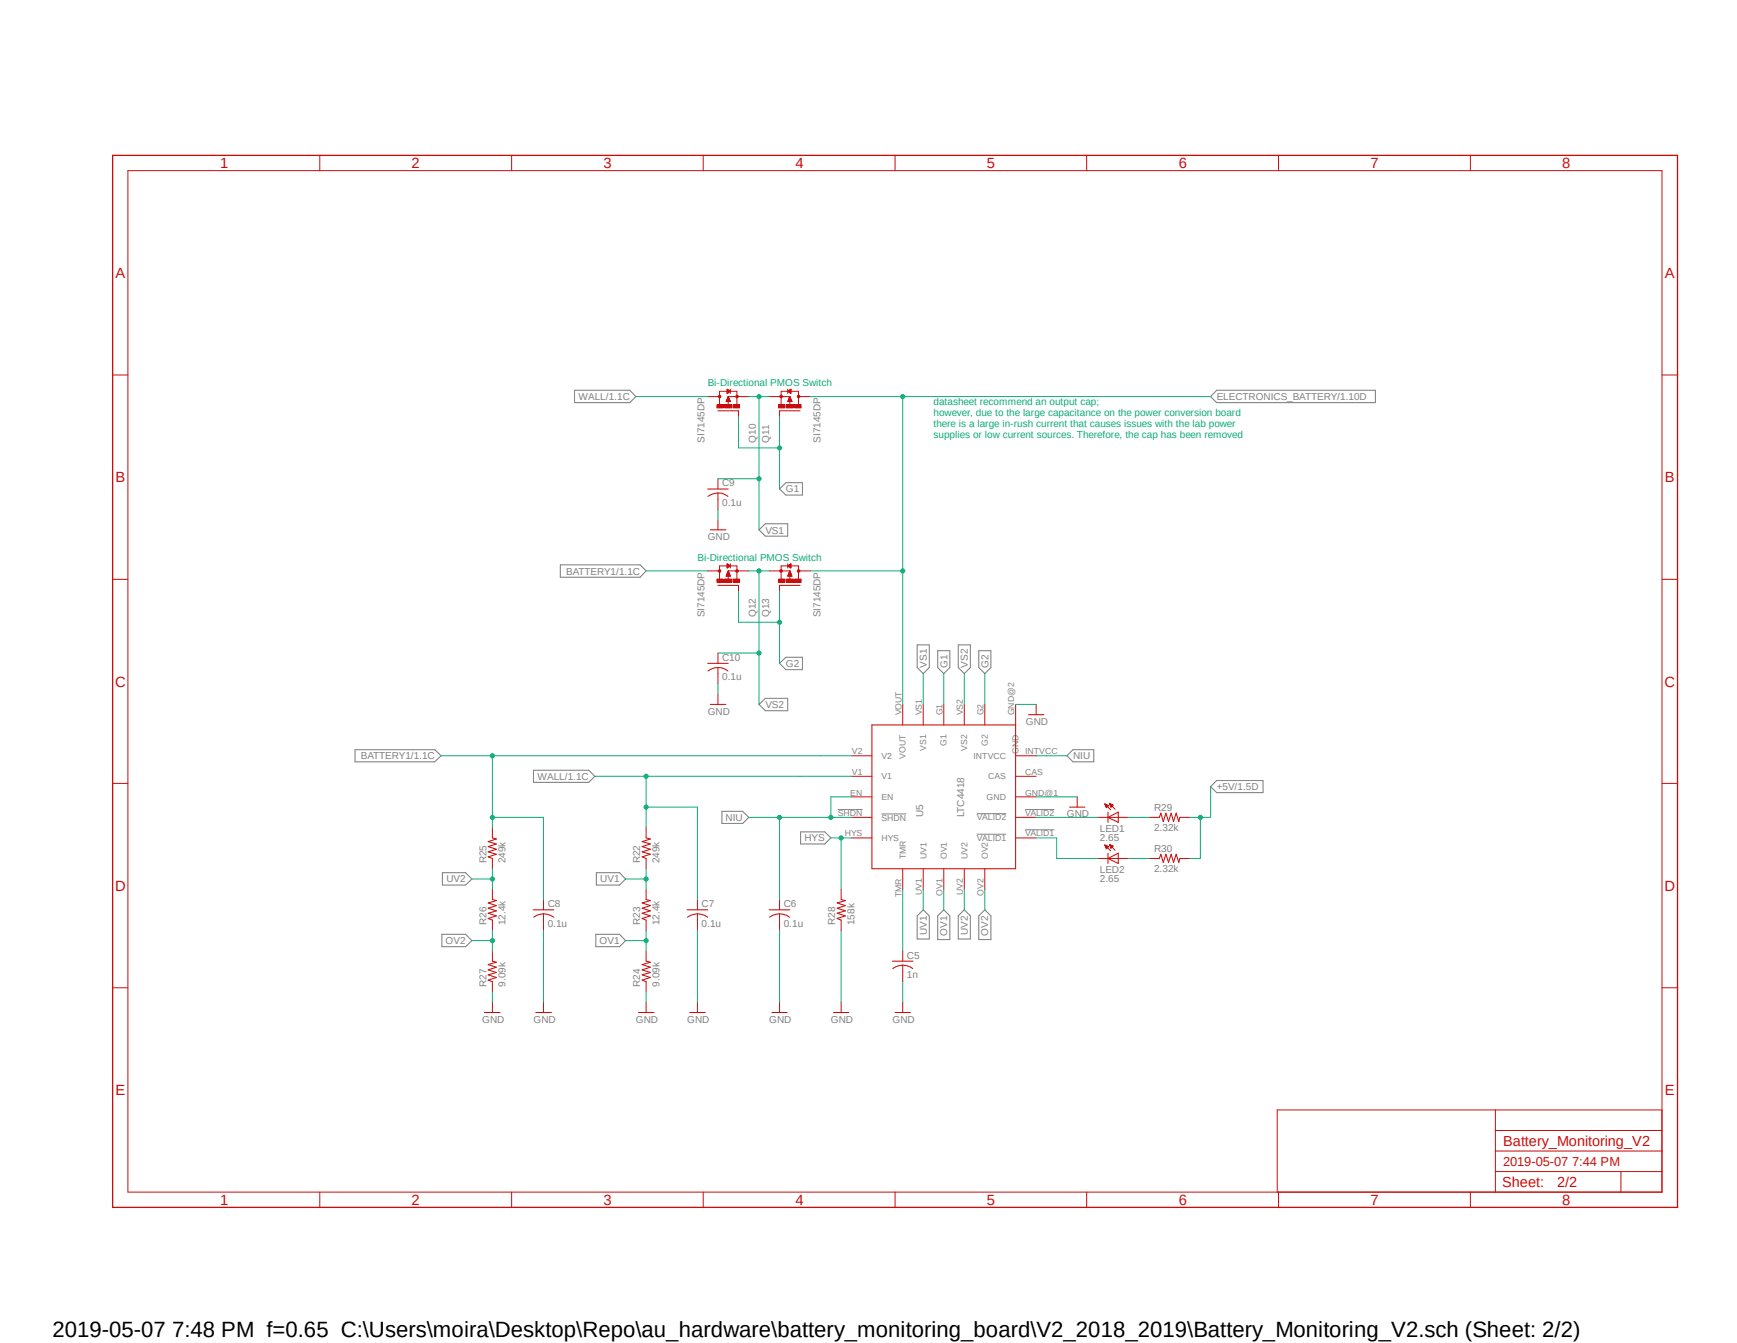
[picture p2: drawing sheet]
<svg xmlns="http://www.w3.org/2000/svg" width="279mm" height="216mm" viewBox="0 0 279 216" stroke-linecap="round" stroke-linejoin="round" font-family="sans-serif">
<path d="M17.8 24.8l252.3 169.7M270.1 24.8l-252.3 169.7" fill="none" stroke="#fff" stroke-width=".16"/>
<path d="M134.7 130.1h4M141.8 130.9h4M157.1 134.1h4.7M157.1 130.8h4.7M164.9 133.4h4.7M164.9 130.1h4.7" fill="none" stroke="#808080" stroke-width=".16"/>
<g fill="none" stroke="#808080" stroke-width=".17">
<path d="M92.4 62.7h8.9l1 1.1-1 .9h-8.9zM125.4 78.6l1-1h2.7v2h-2.7zM195.7 62.7h25.5v2h-25.5l-1-.9zM90.1 90.8h12.9l.9 1-.9 1h-12.9zM122.1 85.2l1-1h3.6v2h-3.6zM122.1 113.2l1-.9h3.6v2h-3.6zM125.4 106.6l1-.9h2.7v2h-2.7zM147.5 103.7h2v3.6l-1 1-1-1zM150.8 104.6h2v2.7l-1 1-1-1zM154.1 103.7h2v3.6l-1 1-1-1zM157.4 104.6h2v2.7l-1 1-1-1zM57.1 120.5h12.8l1.1 1-1.1 1h-12.8z"/>
<path d="M85.8 123.8h8.9l1 1-1 1h-8.9zM116.1 130.4h3.4l.9 1-.9 1h-3.4zM128.8 133.7h3.9l.9 1-.9 1h-3.9zM172.6 120.5h3.3v2h-3.3l-1-1zM195.7 125.5h7.5v1.9h-7.5l-1-1zM71.1 150.2h3.8l1 1-1 1h-3.8zM71.2 140.3h3.7l1 1-1 1h-3.7zM95.8 150.2h3.9l.9 1-.9 1h-3.9zM95.9 140.3h3.8l.9 1-.9 1h-3.8zM147.5 147.2l1-.9 1 .9v3.8h-2zM151.8 146.3l1 .9v3.8h-2v-3.8zM154.1 147.2l1-.9 1 .9v3.8h-2z"/>
<path d="M157.4 147.2l1-.9 1 .9v3.8h-2z"/>
</g>
<g fill="none" stroke="#c90d0c" stroke-width=".17">
<path d="M115.5 66h3.3M140.3 116.5h23.1v23.2h-23.1zM165.4 114.9h2.5M79.2 134.7l.6 .2-1.3 .4 1.3 .4-1.3 .4 1.3 .4-1.3 .4 1.3 .4-1.3 .5 .7 .2M103.9 134.7l.7 .2-1.3 .4 1.3 .4-1.3 .4 1.3 .4-1.3 .4 1.3 .4-1.3 .5 .6 .2M172 129.8h2.5M178.2 131.4l1.7-.8v1.6zM178.2 130.6v1.6M178.2 137.2v1.6M178.2 138l1.7-.8v1.6zM186.5 131.4l.2-.7 .4 1.4 .4-1.4 .5 1.4 .4-1.4 .4 1.4 .4-1.4 .4 1.4 .2-.7M186.5 138l.2-.7 .4 1.3 .4-1.3 .5 1.3 .4-1.3 .4 1.3 .4-1.3 .4 1.3 .2-.6"/>
<path d="M79.2 144.6l.6 .2-1.3 .4 1.3 .4-1.3 .4 1.3 .4-1.3 .4 1.3 .4-1.3 .5 .7 .2M79.2 154.5l.6 .2-1.3 .4 1.3 .4-1.3 .4 1.3 .4-1.3 .4 1.3 .4-1.3 .5 .7 .2M85.8 146.3h3.3M85.9 147.4a2.62 2.62 0 0 1 3.2 0M103.9 144.6l.7 .2-1.3 .4 1.3 .4-1.3 .4 1.3 .4-1.3 .4 1.3 .4-1.3 .5 .6 .2M103.9 154.5l.7 .2-1.3 .4 1.3 .4-1.3 .4 1.3 .4-1.3 .4 1.3 .4-1.3 .5 .6 .2M110.5 146.3h3.3M110.6 147.4a2.69 2.69 0 0 1 3.2 0M123.7 146.3h3.3M123.8 147.4a2.63 2.63 0 0 1 3.2 0M135.3 144.6l.7 .2-1.3 .4 1.3 .4-1.3 .4 1.3 .4-1.3 .4 1.3 .4-1.3 .5 .6 .2M143.6 154.5h3.3"/>
<path d="M143.6 155.7a2.63 2.63 0 0 1 3.2 0M77.9 162.8h2.5M86.2 162.8h2.5M102.7 162.8h2.5M111 162.8h2.5M124.2 162.8h2.4M134.1 162.8h2.4M144 162.8h2.4"/>
</g>
<g fill="none" stroke="#c90d0c" stroke-width=".16">
<path d="M115.5 63.8h.2M117.1 62.9h-1.4v2.2M117.5 62.6v.6M117.5 62.9h1v2.2M118.8 66v1.1M118.8 63.8h-1.7v1.4M145.2 113.2v3.3M148.5 113.2v3.3M151.8 113.2v3.3M155.1 113.2v3.3M158.4 113.2v3.3M163.4 113.2v3.3"/>
<path d="M166.7 113.2v1.7M79.2 133.1v1.6M79.2 138v1.7M103.9 133.1v1.6M103.9 138v1.7M136.9 134.7h3.4M136.9 131.4h3.4M136.9 128.1h3.4M136.9 124.8h3.4M136.9 121.5h3.4M145.2 139.7v3.3M148.5 139.7v3.3"/>
<path d="M151.8 139.7v3.3M155.1 139.7v3.3M158.4 139.7v3.3M163.4 134.7h3.3M163.4 131.4h3.3M163.4 128.1h3.3M163.4 124.8h3.3M163.4 121.5h3.3M173.3 128.1v1.7M176.6 131.4h4.9M176.6 138h4.9M177.7 129.2l.9 1"/>
<path d="M177.7 129.3h.1M177.7 129.2l.6 .3-.3 .3zM177.7 135.8l.9 1M177.7 135.9h.1M177.7 135.8l.6 .3-.3 .3zM177.8 129.4h.2M177.8 129.3h.1M177.8 136h.2M177.8 135.9h.1M177.8 129.5h.5M177.8 129.5h.3M177.8 136.1h.4"/>
<path d="M177.8 136h.3M177.8 129.6h.4M177.8 136.2h.4M177.8 136.1h.5M177.9 129.7h.2M177.9 129.6h.3M177.9 136.3h.2M177.9 136.2h.3M177.9 129.8h.2M177.9 129.8h.1M177.9 136.4h.2M178 136.4h.1"/>
<path d="M178.5 129.2l.9 .9M178.5 129.2l.5 .2-.3 .4M178.5 129.2l.2 .6M178.5 129.2h.1M178.5 135.8l.9 .9M178.5 135.8l.5 .2M178.5 135.8l.2 .6 .3-.4M178.5 135.8h.1M178.5 129.3h.4M178.5 129.3h.2M178.5 135.9h.3M178.5 135.9h.2"/>
<path d="M178.6 129.5h.4M178.6 129.4h.3M178.6 136h.4M178.6 136h.3M178.6 129.5h.3M178.6 136.1h.3M178.6 136.1h.4M178.6 129.6h.2M178.6 129.6h.3M178.6 136.2h.3M178.7 129.8h.1M178.7 129.7h.1"/>
<path d="M178.7 136.3h.1M184.8 131.4h1.7M184.8 138h1.7M189.8 131.4h1.6M189.8 138h1.6M79.2 143v1.6M79.2 147.9v1.7M79.2 152.9v1.6M79.2 157.8v1.7M87.4 144.6v1.7M87.4 146.9v2.7M103.9 143v1.6"/>
<path d="M103.9 147.9v1.7M103.9 152.9v1.6M103.9 157.8v1.7M112.2 144.6v1.7M112.2 146.9v2.7M125.4 144.6v1.7M125.4 146.9v2.7M135.3 143v1.6M135.3 147.9v1.7M145.2 152.9v1.6M145.2 155.2v2.6M79.2 161.1v1.7"/>
<path d="M87.4 161.1v1.7M103.9 161.1v1.7M112.2 161.1v1.7M125.4 161.1v1.7M135.3 161.1v1.7M145.2 161.1v1.7"/>
</g>
<path d="M118.4 63.6h.3v.3l-.2 .1-.1-.1-.1-.1z" fill-rule="evenodd" fill="#c90d0c"/>
<path d="M118.4 63.6h.3v.3l-.2 .1-.1-.1-.1-.1z" fill="none" stroke="#c90d0c" stroke-width=".16"/>
<path d="M115.6 63.6h.3v.3l-.2 .1-.1-.1-.1-.1z" fill-rule="evenodd" fill="#c90d0c"/>
<path d="M115.6 63.6h.3v.3l-.2 .1-.1-.1-.1-.1z" fill="none" stroke="#c90d0c" stroke-width=".16"/>
<path d="M115.3 65.1h1v.5h-1z" fill-rule="evenodd" fill="#c90d0c"/>
<path d="M115.3 65.1h1v.5h-1z" fill="none" stroke="#c90d0c" stroke-width=".16"/>
<path d="M117.9 65.1h1.1v.5h-1.1z" fill-rule="evenodd" fill="#c90d0c"/>
<path d="M117.9 65.1h1.1v.5h-1.1z" fill="none" stroke="#c90d0c" stroke-width=".16"/>
<path d="M116.5 65.1h1.2v.5h-1.2z" fill-rule="evenodd" fill="#c90d0c"/>
<g fill="none" stroke="#c90d0c" stroke-width=".16">
<path d="M113.8 63.8h1.7M116.5 65.1h1.2v.5h-1.2zM116.8 64.5h.7M116.8 64.5h.6M116.9 64.4h.5M116.9 64.3h.5M116.9 64.3h.4M117 64.2h.3M117 62.6l.5 .3-.5 .3zM117 63.2h.1M117 63.1h.2M117 63h.3"/>
<path d="M117 62.9h.4M117 62.8h.3M117 62.7h.2M117 62.7h.1M117 62.6h.1M117 64.1h.3M117.1 64h.2M117.1 63.9h.1M117.1 63.8h.1M117.1 63.8l.4 .8h-.7zM118.8 63.8h1.6M125.4 63.8h1.6v1.4"/>
<path d="M125.4 66v1.1M126.7 62.9h-1.1v2.2M126.7 62.6v.6M127.1 62.9h1.3v2.2M128.4 63.8h.3"/>
</g>
<path d="M125.4 66h3.3" fill="none" stroke="#c90d0c" stroke-width=".17"/>
<path d="M125.5 63.6h.3v.3l-.2 .1-.1-.1z" fill-rule="evenodd" fill="#c90d0c"/>
<path d="M125.5 63.6h.3v.3l-.2 .1-.1-.1z" fill="none" stroke="#c90d0c" stroke-width=".16"/>
<path d="M128.3 63.6h.3v.3l-.2 .1-.1-.1-.1-.1z" fill-rule="evenodd" fill="#c90d0c"/>
<path d="M128.3 63.6h.3v.3l-.2 .1-.1-.1-.1-.1z" fill="none" stroke="#c90d0c" stroke-width=".16"/>
<path d="M127.8 65.1h1.1v.5h-1.1z" fill-rule="evenodd" fill="#c90d0c"/>
<path d="M127.8 65.1h1.1v.5h-1.1z" fill="none" stroke="#c90d0c" stroke-width=".16"/>
<path d="M125.2 65.1h1v.5h-1z" fill-rule="evenodd" fill="#c90d0c"/>
<path d="M125.2 65.1h1v.5h-1z" fill="none" stroke="#c90d0c" stroke-width=".16"/>
<path d="M126.4 65.1h1.2v.5h-1.2z" fill-rule="evenodd" fill="#c90d0c"/>
<g fill="none" stroke="#c90d0c" stroke-width=".16">
<path d="M115.5 77v1.6M115.5 79.2v2.7M123.7 63.8h1.7M126.4 65.1h1.2v.5h-1.2zM126.7 62.9l.5-.3v.6zM126.7 64.5h.7M126.7 64.5h.6M126.7 62.9h.5M126.8 64.4h.5M126.8 62.9h.4M126.8 64.3h.5M126.8 63h.4"/>
<path d="M126.9 64.2h.4M126.9 64.2h.3M126.9 64.1h.3M126.9 62.8h.3M126.9 63h.3M127 64h.2M127 63.9h.1M127 62.7h.2M127 63.8h.1M127 63.1h.2M127 63.8l.4 .8h-.7zM127.1 63.2h.1"/>
<path d="M127.1 62.7h.1M127.2 62.6l.1 .1M128.7 63.8h1.6M115.5 83.6v1.6M115.5 91.8h.2M117.1 91h-1.4v2.1M117.5 90.6v.7M117.5 91h1v2.1M118.8 94.1v1M118.8 91.8h-1.7v1.4"/>
</g>
<path d="M113.8 78.6h3.3M113.9 79.8a2.63 2.63 0 0 1 3.2 0M114.3 85.2h2.5M115.5 94.1h3.3" fill="none" stroke="#c90d0c" stroke-width=".17"/>
<path d="M118.4 91.7l.1-.1 .2 .1v.2h-.3l-.1-.1z" fill-rule="evenodd" fill="#c90d0c"/>
<path d="M118.4 91.7l.1-.1 .2 .1v.2h-.3l-.1-.1z" fill="none" stroke="#c90d0c" stroke-width=".16"/>
<path d="M115.6 91.7l.1-.1 .2 .1v.2h-.3l-.1-.1z" fill-rule="evenodd" fill="#c90d0c"/>
<path d="M115.6 91.7l.1-.1 .2 .1v.2h-.3l-.1-.1z" fill="none" stroke="#c90d0c" stroke-width=".16"/>
<path d="M115.3 93.1h1v.5h-1z" fill-rule="evenodd" fill="#c90d0c"/>
<path d="M115.3 93.1h1v.5h-1z" fill="none" stroke="#c90d0c" stroke-width=".16"/>
<path d="M117.9 93.1h1.1v.5h-1.1z" fill-rule="evenodd" fill="#c90d0c"/>
<path d="M117.9 93.1h1.1v.5h-1.1z" fill="none" stroke="#c90d0c" stroke-width=".16"/>
<path d="M116.5 93.1h1.2v.5h-1.2z" fill-rule="evenodd" fill="#c90d0c"/>
<g fill="none" stroke="#c90d0c" stroke-width=".16">
<path d="M113.8 91.8h1.7M116.5 93.1h1.2v.5h-1.2zM116.8 92.5h.6M116.9 92.5h.5M116.9 92.4h.5M116.9 92.3h.4M117 92.2h.3M117 90.6l.5 .4-.5 .3zM117 91.3h.1M117 91.2h.1M117 91.2h.2M117 91.1h.3"/>
<path d="M117 91h.4M117 91h.5M117 90.9h.4M117 90.9h.3M117 90.8h.3M117 90.8h.2M117 90.7h.1M117 92.1h.3M117.1 92.1h.2M117.1 92h.1M117.1 91.9h.1M117.1 91.8l.4 .8h-.7z"/>
<path d="M117.1 91.8v.1M118.8 91.8h1.6M125.4 91.8h1.6v1.4M125.4 94.1v1M126.7 91h-1.1v2.1M126.7 90.6v.7M127.1 91h1.3v2.1M128.4 91.8h.3"/>
</g>
<path d="M125.4 94.1h3.3" fill="none" stroke="#c90d0c" stroke-width=".17"/>
<path d="M125.5 91.7l.1-.1 .2 .1v.2h-.3z" fill-rule="evenodd" fill="#c90d0c"/>
<path d="M125.5 91.7l.1-.1 .2 .1v.2h-.3z" fill="none" stroke="#c90d0c" stroke-width=".16"/>
<path d="M128.3 91.7l.1-.1 .2 .1v.2h-.3l-.1-.1z" fill-rule="evenodd" fill="#c90d0c"/>
<path d="M128.3 91.7l.1-.1 .2 .1v.2h-.3l-.1-.1z" fill="none" stroke="#c90d0c" stroke-width=".16"/>
<path d="M127.8 93.1h1.1v.5h-1.1z" fill-rule="evenodd" fill="#c90d0c"/>
<path d="M127.8 93.1h1.1v.5h-1.1z" fill="none" stroke="#c90d0c" stroke-width=".16"/>
<path d="M125.2 93.1h1v.5h-1z" fill-rule="evenodd" fill="#c90d0c"/>
<path d="M125.2 93.1h1v.5h-1z" fill="none" stroke="#c90d0c" stroke-width=".16"/>
<path d="M126.4 93.1h1.2v.5h-1.2z" fill-rule="evenodd" fill="#c90d0c"/>
<g fill="none" stroke="#c90d0c" stroke-width=".16">
<path d="M20.6 27.4h246.7v164.2h-246.7zM51.4 25v2.4M82.3 25v2.4M113.1 25v2.4M144 25v2.4M174.8 25v2.4M205.7 25v2.4M236.5 25v2.4M18.1 60.3h2.5M267.3 60.3h2.5M18.1 93.1h2.5M123.7 91.8h1.7"/>
<path d="M126.4 93.1h1.2v.5h-1.2zM126.7 91l.5-.4v.7zM126.7 91h.5M126.7 92.5h.6M126.8 92.5h.5M126.8 92.4h.5M126.8 91h.4M126.8 90.9h.4M126.8 92.3h.5M126.9 92.2h.4M126.9 92.2h.3M126.9 91.1h.3"/>
<path d="M126.9 90.9h.3M126.9 92.1h.3M127 92.1h.2M127 92h.1M127 91.1h.2M127 90.8h.2M127 91.9h.1M127 91.2h.2M127 91.8l.4 .8h-.7zM127 91.8v.1M127.1 91.2h.1M127.1 90.7h.1"/>
<path d="M127.2 91.3h.1M127.2 90.7h.1M128.7 91.8h1.6M267.3 93.1h2.5M115.5 105v1.6M115.5 107.3v2.6M115.5 111.6v1.6M18.1 125.9h2.5M267.3 125.9h2.5M18.1 158.8h2.5M267.3 158.8h2.5M240.5 178.4v13.2"/>
<path d="M267.3 178.4h-61.9v13.2M51.4 191.6v2.5M82.3 191.6v2.5M113.1 191.6v2.5M144 191.6v2.5M174.8 191.6v2.5M205.7 191.6v2.5M236.5 191.6v2.5M240.5 188.3h26.8M240.5 185h26.8M240.5 181.7h26.8M260.7 188.3v3.3"/>
</g>
<path d="M113.8 106.6h3.3M113.9 107.9a2.63 2.63 0 0 1 3.2 0M114.3 113.2h2.5" fill="none" stroke="#c90d0c" stroke-width=".17"/>
<path d="M18.1 25h251.7v169.1h-251.7z" fill="none" stroke="#c90d0c" stroke-width=".21"/>
<g fill="none" stroke="#0dab76" stroke-width=".16">
<path d="M115.5 81.9v1.7M115.5 109.9v1.7M163.4 113.2h3.3M95.7 124.8h8.2v8.3M103.9 129.8h8.3v14.8M128.7 124.8h8.2M166.7 128.1h6.6M79.2 159.5v1.6M87.4 149.6v11.5M103.9 159.5v1.6M112.2 149.6v11.5M125.4 149.6v11.5"/>
<path d="M135.3 149.6v11.5M145.2 157.8v3.3"/>
</g>
<circle cx="103.9" cy="129.8" r=".33" fill="#0dab76"/>
<g fill="none" stroke="#0dab76" stroke-width=".16">
<path d="M103.9 124.8h24.8"/>
<circle cx="103.9" cy="129.8" r=".33"/>
</g>
<circle cx="103.9" cy="124.8" r=".33" fill="#0dab76"/>
<g fill="none" stroke="#0dab76" stroke-width=".16">
<path d="M102.3 63.8h11.5M71 121.5h8.2v11.6M79.2 131.4h8.2v13.2"/>
<circle cx="103.9" cy="124.8" r=".33"/>
</g>
<circle cx="79.2" cy="131.4" r=".33" fill="#0dab76"/>
<g fill="none" stroke="#0dab76" stroke-width=".16">
<path d="M79.2 121.5h57.7"/>
<circle cx="79.2" cy="131.4" r=".33"/>
</g>
<circle cx="79.2" cy="121.5" r=".33" fill="#0dab76"/>
<g fill="none" stroke="#0dab76" stroke-width=".16">
<path d="M103.9 91.8h9.9M103.9 139.7v3.3M100.6 141.3h3.3"/>
<circle cx="79.2" cy="121.5" r=".33"/>
</g>
<circle cx="103.9" cy="141.3" r=".33" fill="#0dab76"/>
<g fill="none" stroke="#0dab76" stroke-width=".16">
<path d="M100.6 151.2h3.3M103.9 149.6v3.3M148.5 143v3.3"/>
<circle cx="103.9" cy="141.3" r=".33"/>
</g>
<circle cx="103.9" cy="151.2" r=".33" fill="#0dab76"/>
<g fill="none" stroke="#0dab76" stroke-width=".16">
<path d="M79.2 139.7v3.3M75.9 141.3h3.3M151.8 143v3.3"/>
<circle cx="103.9" cy="151.2" r=".33"/>
</g>
<circle cx="79.2" cy="141.3" r=".33" fill="#0dab76"/>
<g fill="none" stroke="#0dab76" stroke-width=".16">
<path d="M75.9 151.2h3.3M79.2 149.6v3.3M155.1 143v3.3"/>
<circle cx="79.2" cy="141.3" r=".33"/>
</g>
<circle cx="79.2" cy="151.2" r=".33" fill="#0dab76"/>
<g fill="none" stroke="#0dab76" stroke-width=".16">
<path d="M133.6 134.7h3.3M135.3 134.7v8.3M158.4 143v3.3"/>
<circle cx="79.2" cy="151.2" r=".33"/>
</g>
<circle cx="135.3" cy="134.7" r=".33" fill="#0dab76"/>
<g fill="none" stroke="#0dab76" stroke-width=".16">
<path d="M120.4 131.4h16.5M136.9 128.1h-3.3v3.3"/>
<circle cx="135.3" cy="134.7" r=".33"/>
</g>
<circle cx="133.7" cy="131.4" r=".33" fill="#0dab76"/>
<g fill="none" stroke="#0dab76" stroke-width=".16">
<path d="M125.4 131.4v13.2"/>
<circle cx="133.7" cy="131.4" r=".33"/>
</g>
<circle cx="125.4" cy="131.4" r=".33" fill="#0dab76"/>
<g fill="none" stroke="#0dab76" stroke-width=".16">
<path d="M120.4 63.8h3.3M122.1 63.8v13.2M148.5 108.3v4.9M166.7 121.5h4.9M166.7 134.7h3.3v3.3h6.6M181.5 138h3.3M181.5 131.4h3.3"/>
<circle cx="125.4" cy="131.4" r=".33"/>
</g>
<circle cx="122.1" cy="63.8" r=".33" fill="#0dab76"/>
<g fill="none" stroke="#0dab76" stroke-width=".16">
<path d="M115.5 77h6.6v8.2"/>
<circle cx="122.1" cy="63.8" r=".33"/>
</g>
<circle cx="122.1" cy="77" r=".33" fill="#0dab76"/>
<g fill="none" stroke="#0dab76" stroke-width=".16">
<path d="M118.8 67.1v4.9h6.6v-4.9M151.8 108.3v4.9"/>
<circle cx="122.1" cy="77" r=".33"/>
</g>
<circle cx="125.4" cy="72" r=".33" fill="#0dab76"/>
<g fill="none" stroke="#0dab76" stroke-width=".16">
<path d="M125.4 72v6.6M120.4 91.8h3.3M122.1 91.8v13.2M155.1 108.3v4.9"/>
<circle cx="125.4" cy="72" r=".33"/>
</g>
<circle cx="122.1" cy="91.8" r=".33" fill="#0dab76"/>
<g fill="none" stroke="#0dab76" stroke-width=".16">
<path d="M115.5 105h6.6v8.2"/>
<circle cx="122.1" cy="91.8" r=".33"/>
</g>
<circle cx="122.1" cy="105" r=".33" fill="#0dab76"/>
<g fill="none" stroke="#0dab76" stroke-width=".16">
<path d="M118.8 95.1v4.9h6.6v-4.9M158.4 108.3v4.9"/>
<circle cx="122.1" cy="105" r=".33"/>
</g>
<circle cx="125.4" cy="100" r=".33" fill="#0dab76"/>
<g fill="none" stroke="#0dab76" stroke-width=".16">
<path d="M130.3 63.8h14.9v28h-14.9M125.4 100v6.6"/>
<circle cx="125.4" cy="100" r=".33"/>
</g>
<circle cx="145.2" cy="63.8" r=".33" fill="#0dab76"/>
<g fill="none" stroke="#0dab76" stroke-width=".16">
<path d="M145.2 63.8h49.5M145.2 91.8v21.4"/>
<circle cx="145.2" cy="63.8" r=".33"/>
</g>
<circle cx="145.2" cy="91.8" r=".33" fill="#0dab76"/>
<g fill="none" stroke="#0dab76" stroke-width=".16">
<path d="M166.7 131.4h9.9M193.1 131.4v6.6h-1.7M194.7 126.4v5h-3.3M145.2 143v9.9"/>
<circle cx="145.2" cy="91.8" r=".33"/>
</g>
<circle cx="193.1" cy="131.4" r=".33" fill="#0dab76"/>
<circle cx="193.1" cy="131.4" r=".33" fill="none" stroke="#0dab76" stroke-width=".16"/>
<text font-size="3.6" x="8.4" y="214.9">2019-05-07 7:48 PM f=0.65 C:\Users\moira\Desktop\Repo\au_hardware\battery_monitoring_board\V2_2018_2019\Battery_Monitoring_V2.sch (Sheet: 2/2)</text>
<g font-size="2.4" fill="#c90d0c">
<text x="35.4" y="27.1">1</text>
<text x="66.2" y="27.1">2</text>
<text x="97.1" y="27.1">3</text>
<text x="127.9" y="27.1">4</text>
<text x="158.8" y="27.1">5</text>
<text x="189.6" y="27.1">6</text>
<text x="220.4" y="27.1">7</text>
<text x="251.3" y="27.1">8</text>
<text x="18.6" y="44.7">A</text>
<text x="267.8" y="44.7">A</text>
<text x="18.6" y="77.6">B</text>
<text x="267.8" y="77.6">B</text>
<text x="18.5" y="110.4">C</text>
<text x="267.7" y="110.4">C</text>
<text x="18.5" y="143.2">D</text>
<text x="267.7" y="143.2">D</text>
<text x="18.6" y="176.1">E</text>
<text x="267.8" y="176.1">E</text>
<text x="35.4" y="193.7">1</text>
<text x="66.2" y="193.7">2</text>
<text x="97.1" y="193.7">3</text>
<text x="127.9" y="193.7">4</text>
<text x="158.8" y="193.7">5</text>
<text x="189.6" y="193.7">6</text>
<text x="220.4" y="193.7">7</text>
<text x="251.3" y="193.7">8</text>
</g>
<g font-size="2.3" fill="#c90d0c">
<text x="241.8" y="184.2">Battery_Monitoring_V2</text>
<text x="241.6" y="190.9">Sheet:</text>
<text x="250.4" y="190.8">2/2</text>
</g>
<text font-size="2.1" fill="#c90d0c" x="241.8" y="187.5">2019-05-07 7:44 PM</text>
<g font-size="1.6" fill="#808080">
<text x="93.1" y="64.3">WALL/1.1C</text>
<text x="195.7" y="64.3">ELECTRONICS_BATTERY/1.10D</text>
<text x="113.3" y="71.2" transform="rotate(-90 113.3 71.2)">SI7145DP</text>
<text x="121.6" y="71.2" transform="rotate(-90 121.6 71.2)">Q10</text>
<text x="123.7" y="71.2" transform="rotate(-90 123.7 71.2)">Q11</text>
<text x="132" y="71.2" transform="rotate(-90 132 71.2)">SI7145DP</text>
<text x="116.2" y="81.3">0.1u</text>
<text x="116.2" y="78.2">C9</text>
<text x="126.4" y="79.2">G1</text>
<text x="113.8" y="86.8">GND</text>
<text x="123.1" y="85.8">VS1</text>
<text x="91.1" y="92.4">BATTERY1/1.1C</text>
<text x="113.3" y="99.2" transform="rotate(-90 113.3 99.2)">SI7145DP</text>
<text x="121.6" y="99.2" transform="rotate(-90 121.6 99.2)">Q12</text>
<text x="123.7" y="99.2" transform="rotate(-90 123.7 99.2)">Q13</text>
<text x="132" y="99.2" transform="rotate(-90 132 99.2)">SI7145DP</text>
<text x="116.2" y="106.3">C10</text>
<text x="126.4" y="107.2">G2</text>
<text x="149.1" y="107.3" transform="rotate(-90 149.1 107.3)">VS1</text>
<text x="152.4" y="107.3" transform="rotate(-90 152.4 107.3)">G1</text>
<text x="155.7" y="107.3" transform="rotate(-90 155.7 107.3)">VS2</text>
<text x="159" y="107.3" transform="rotate(-90 159 107.3)">G2</text>
<text x="116.2" y="109.4">0.1u</text>
<text x="123.1" y="113.8">VS2</text>
<text x="113.8" y="114.9">GND</text>
<text x="165" y="116.5">GND</text>
<text x="58" y="122">BATTERY1/1.1C</text>
<text x="86.4" y="125.4">WALL/1.1C</text>
<text x="172.6" y="122.1">NIU</text>
<text x="116.7" y="132">NIU</text>
<text x="148.5" y="131.4" transform="rotate(-90 148.5 131.4)">U5</text>
<text x="155.1" y="131.4" transform="rotate(-90 155.1 131.4)">LTC4418</text>
<text x="171.6" y="131.4">GND</text>
<text x="185.6" y="130.4">R29</text>
<text x="195.7" y="127">+5V/1.5D</text>
<text x="129.4" y="135.3">HYS</text>
<text x="176.9" y="135.1">2.65</text>
<text x="176.9" y="133.7">LED1</text>
<text x="185.6" y="133.6">2.32k</text>
<text x="185.6" y="137">R30</text>
<text x="71.8" y="141.9">UV2</text>
<text x="78.2" y="138.8" transform="rotate(-90 78.2 138.8)">R25</text>
<text x="81.3" y="138.8" transform="rotate(-90 81.3 138.8)">249k</text>
<text x="96.6" y="141.9">UV1</text>
<text x="103" y="138.8" transform="rotate(-90 103 138.8)">R22</text>
<text x="106.1" y="138.8" transform="rotate(-90 106.1 138.8)">249k</text>
<text x="176.9" y="141.7">2.65</text>
<text x="176.9" y="140.3">LED2</text>
<text x="185.6" y="140.2">2.32k</text>
<text x="78.2" y="148.7" transform="rotate(-90 78.2 148.7)">R26</text>
<text x="81.3" y="148.7" transform="rotate(-90 81.3 148.7)">12.4k</text>
<text x="88.1" y="149">0.1u</text>
<text x="88.1" y="145.8">C8</text>
<text x="103" y="148.7" transform="rotate(-90 103 148.7)">R23</text>
<text x="106.1" y="148.7" transform="rotate(-90 106.1 148.7)">12.4k</text>
<text x="112.9" y="149">0.1u</text>
<text x="112.9" y="145.8">C7</text>
<text x="126.1" y="149">0.1u</text>
<text x="126.1" y="145.8">C6</text>
<text x="134.3" y="148.7" transform="rotate(-90 134.3 148.7)">R28</text>
<text x="137.5" y="148.7" transform="rotate(-90 137.5 148.7)">158k</text>
<text x="71.7" y="151.8">OV2</text>
<text x="96.4" y="151.8">OV1</text>
<text x="145.9" y="154.1">C5</text>
<text x="149.1" y="150.3" transform="rotate(-90 149.1 150.3)">UV1</text>
<text x="152.4" y="150.5" transform="rotate(-90 152.4 150.5)">OV1</text>
<text x="155.7" y="150.3" transform="rotate(-90 155.7 150.3)">UV2</text>
<text x="159" y="150.5" transform="rotate(-90 159 150.5)">OV2</text>
<text x="78.2" y="158.6" transform="rotate(-90 78.2 158.6)">R27</text>
<text x="81.3" y="158.6" transform="rotate(-90 81.3 158.6)">9.09k</text>
<text x="103" y="158.6" transform="rotate(-90 103 158.6)">R24</text>
<text x="106.1" y="158.6" transform="rotate(-90 106.1 158.6)">9.09k</text>
<text x="145.9" y="157.2">1n</text>
<text x="77.6" y="164.4">GND</text>
<text x="85.8" y="164.4">GND</text>
<text x="102.3" y="164.4">GND</text>
<text x="110.5" y="164.4">GND</text>
<text x="123.7" y="164.4">GND</text>
<text x="133.6" y="164.4">GND</text>
<text x="143.6" y="164.4">GND</text>
</g>
<g font-size="1.6" fill="#0dab76">
<text x="113.8" y="62.1">Bi-Directional PMOS Switch</text>
<text x="150.2" y="65.2">datasheet recommend an output cap;</text>
<text x="150.2" y="66.9">however, due to the large capacitance on the power conversion board</text>
<text x="150.2" y="68.6">there is a large in-rush current that causes issues with the lab power</text>
<text x="150.2" y="70.4">supplies or low current sources. Therefore, the cap has been removed</text>
<text x="112.2" y="90.1">Bi-Directional PMOS Switch</text>
</g>
<g font-size="1.4" fill="#808080">
<text x="145" y="115" transform="rotate(-90 145 115)">VOUT</text>
<text x="148.3" y="115" transform="rotate(-90 148.3 115)">VS1</text>
<text x="151.6" y="115" transform="rotate(-90 151.6 115)">G1</text>
<text x="152.3" y="119.9" transform="rotate(-90 152.3 119.9)">G1</text>
<text x="154.9" y="115" transform="rotate(-90 154.9 115)">VS2</text>
<text x="158.2" y="115" transform="rotate(-90 158.2 115)">G2</text>
<text x="158.9" y="119.9" transform="rotate(-90 158.9 119.9)">G2</text>
<text x="163.1" y="115" transform="rotate(-90 163.1 115)">GND@2</text>
<text x="137" y="121.3">V2</text>
<text x="137" y="124.6">V1</text>
<text x="141.8" y="122">V2</text>
<text x="141.8" y="125.3">V1</text>
<text x="145.7" y="122" transform="rotate(-90 145.7 122)">VOUT</text>
<text x="149" y="120.7" transform="rotate(-90 149 120.7)">VS1</text>
<text x="155.6" y="120.7" transform="rotate(-90 155.6 120.7)">VS2</text>
<text x="156.6" y="122">INTVCC</text>
<text x="159" y="125.3">CAS</text>
<text x="163.8" y="121.2" transform="rotate(-90 163.8 121.2)">GND</text>
<text x="164.9" y="124.6">CAS</text>
<text x="164.9" y="121.3">INTVCC</text>
<text x="134.7" y="131.2">SHDN</text>
<text x="136.8" y="127.9">EN</text>
<text x="141.8" y="128.6">EN</text>
<text x="141.8" y="131.9">SHDN</text>
<text x="157.1" y="131.9">VALID2</text>
<text x="158.7" y="128.6">GND</text>
<text x="164.9" y="131.2">VALID2</text>
<text x="164.9" y="127.9">GND@1</text>
<text x="135.9" y="134.4">HYS</text>
<text x="141.8" y="135.2">HYS</text>
<text x="157.1" y="135.2">VALID1</text>
<text x="164.9" y="134.4">VALID1</text>
<text x="145.7" y="138.1" transform="rotate(-90 145.7 138.1)">TMR</text>
<text x="148.3" y="143.9" transform="rotate(-90 148.3 143.9)">UV1</text>
<text x="149" y="138.1" transform="rotate(-90 149 138.1)">UV1</text>
<text x="151.6" y="144" transform="rotate(-90 151.6 144)">OV1</text>
<text x="152.3" y="138.1" transform="rotate(-90 152.3 138.1)">OV1</text>
<text x="154.9" y="143.9" transform="rotate(-90 154.9 143.9)">UV2</text>
<text x="155.6" y="138.1" transform="rotate(-90 155.6 138.1)">UV2</text>
<text x="158.2" y="144" transform="rotate(-90 158.2 144)">OV2</text>
<text x="158.9" y="138.1" transform="rotate(-90 158.9 138.1)">OV2</text>
<text x="145" y="144.2" transform="rotate(-90 145 144.2)">TMR</text>
</g>
</svg>
